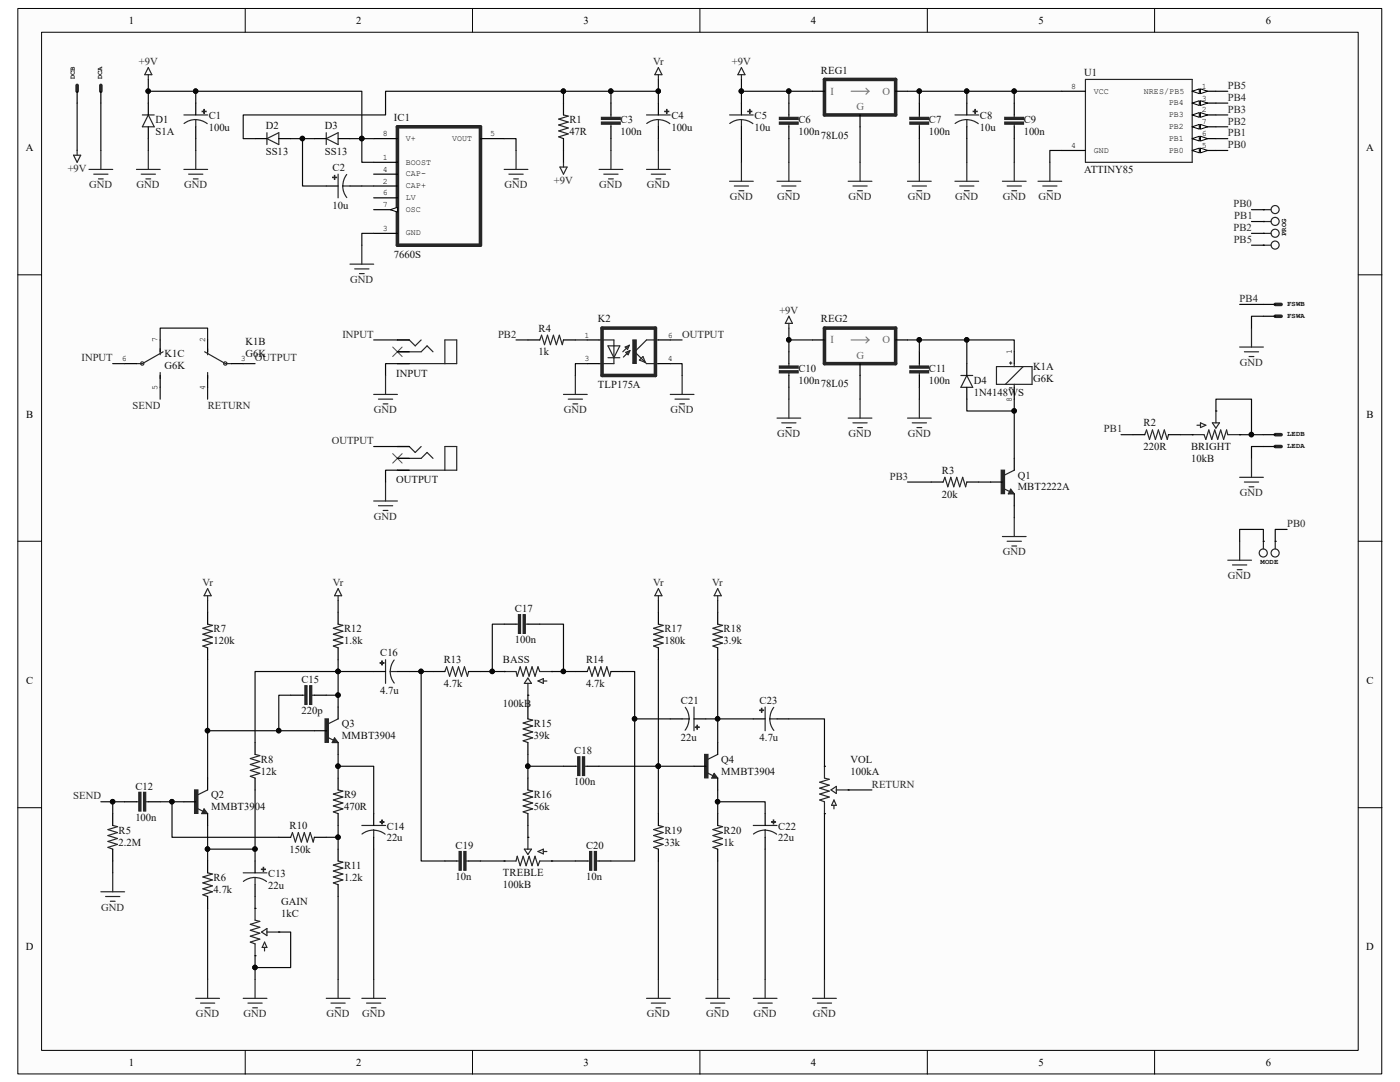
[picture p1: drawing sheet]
<svg xmlns="http://www.w3.org/2000/svg" width="279mm" height="216mm" viewBox="0 0 279 216" stroke-linecap="round" stroke-linejoin="round" font-family="sans-serif">
<path d="M3.6 1.7h272.2v212.6h-272.2z" fill="#fcfcfc"/>
<path d="M3.6 1.7h272.2v212.6h-272.2z" fill="none" stroke="#000" stroke-width=".2"/>
<path d="M8.3 6.5h262.8v203.1h-262.8z" fill="#fcfcfc"/>
<g fill="none" stroke="#000" stroke-width=".2">
<path d="M8.3 6.4h262.8v203.2h-262.8zM48.9 1.7v4.7M94.3 1.7v4.7M139.7 1.7v4.7M185.1 1.7v4.7M230.4 1.7v4.7M3.6 54.8h4.7M271.1 54.8h4.7M3.6 108h4.7M271.1 108h4.7M3.6 161.2h4.7M271.1 161.2h4.7"/>
<path d="M48.9 209.6v4.7M94.3 209.6v4.7M139.7 209.6v4.7M185.1 209.6v4.7M230.4 209.6v4.7"/>
</g>
<g fill="none" stroke="#262626" stroke-width=".24">
<path d="M29.6 13.5l.7 1.4h-1.4zM29.6 14.9v.9M148 13.5l.7 1.4h-1.4zM148 14.9v.9M14.7 31h1.4l-.7 1.4zM15.4 30v1M17.8 33.8h4.7M18.7 34.8h2.8M19.7 35.7h.9M20.1 30v3.8M27.2 33.8h4.8M28.2 34.8h2.8"/>
<path d="M28.4 22.9h2.4M29.1 35.7h1M29.6 30v3.8M29.6 22.9l1.2 2.4h-2.4zM36.7 33.8h4.7M36.7 22.9h4.7M37.6 34.8h2.9M38.6 35.7h.9M39.1 30v3.8M39.1 23.9l-1 .1-1.4 .6M41.4 24.7l-1.4-.7-.9-.1v1.4M145.6 36.2h4.7"/>
<path d="M146.5 37.1h2.9M147.5 38.1h.9M148 32.4v3.8M169.3 36.2h4.7M170.2 37.1h2.9M171.2 38.1h.9M171.6 32.4v3.8M181.1 36.2h4.7M182.1 37.1h2.8M183 38.1h1M183.5 32.4v3.8M190.6 36.2h4.7"/>
<path d="M191.5 37.1h2.9M192.5 38.1h.9M192.9 32.4v3.8M207.2 36.2h4.7M208.1 37.1h2.8M209 38.1h1M209.5 32.4v3.8M74.6 78.7h4.7M75.5 79.6h2.9M76.9 74.9v3.8M79.3 70.2h4.7l1.2-1.2 1.2 1.2M79.3 67.8h2.4l1.2 1.2 1.1-1.2"/>
<path d="M79.3 72.6h11.8v-4.8h-2.3v4.8M112.5 78.7h4.7M113.4 79.6h2.8M114.8 74.9v3.8M133.8 78.7h4.7M134.7 79.6h2.9M136.1 74.9v3.8M157.4 63.1l.7 1.4h-1.4zM157.4 64.5v1M171.6 79.6v3.8M183.5 79.6v3.8M247.4 69.2h4.7"/>
<path d="M248.3 70.2h2.9M249.3 71.1h.9M249.8 65.5v3.7M74.6 100h4.7M76.5 80.6h.9M76.9 96.2v3.8M79.3 93.8h11.8v-4.7h-2.3v4.7M79.3 89.1h2.4l1.2 1.2 1.1-1.2M79.3 91.5h4.7l1.2-1.2 1.2 1.2M114.4 80.6h.9M135.7 80.6h.9M169.3 83.4h4.7"/>
<path d="M170.2 84.4h2.9M171.2 85.3h.9M181.1 83.4h4.7M182.1 84.4h2.8M183 85.3h1M237.9 86.7h2.4l.4 1 .5-1.9 .6 1.9 .6-1.9 .6 1.9 .6-1.9 .6 1.9 .6-1.9 .2 .9h2.4M238.9 84.8h.7M239.6 84.4l1.1 .4-1.1 .5zM242 84.4h1.4l-.7 1zM242.7 82v2.4M247.4 95.2h4.7M248.3 96.2h2.9"/>
<path d="M249.3 97.1h.9M249.8 91.5v3.7M41.4 118.9v.9M41.4 117.5l.7 1.4h-1.4zM67.5 118.9v.9M67.5 117.5l.7 1.4h-1.4zM75.5 100.9h2.9M76.5 101.9h.9M131.4 117.5l.7 1.4h-1.4zM131.4 118.9v.9M143.2 117.5l.7 1.4h-1.4zM143.2 118.9v.9"/>
<path d="M200 107.1h4.8M201 108h2.8M201.9 108.9h1M202.4 103.3v3.8M245 111.8h4.8M246 112.7h2.8M246.9 113.7h1M247.4 108v3.8M252.1 108v1.5M254.5 108v1.5M100.6 134h2.4l.2 .9 .6-1.9 .6 1.9 .6-1.9 .6 1.9 .6-1.9 .6 1.9 .6-1.9 .3 1h2.4M105.4 135.3l.7 1.1h-1.5z"/>
<path d="M105.4 136.4v2.3M107.4 135.9l1-.5v1zM108.4 135.9h.7M164.5 152.9v2.4l1 .2-1.9 .6 1.9 .6-1.9 .6 1.9 .6-1.9 .6 1.9 .5-1.9 .6 .9 .4v2.3M165.8 157.6l1.1-.7v1.4zM166.4 159.6l.5 1.1h-.9zM166.9 157.6h2.4M20.1 177.9h4.8M21.1 178.9h2.8M22 179.8h1M22.5 174.2v3.7M100.6 171.8h2.4l.2-.9 .6 1.8 .6-1.8 .6 1.8 .6-1.8 .6 1.8 .6-1.8 .6 1.8 .3-.9h2.4"/>
<path d="M104.6 169.4h1.5l-.7 1.1zM105.4 167.1v2.3M107.4 169.9l1-.5v1zM108.4 169.9h.7M166.4 160.7v.7M39.1 199.2h4.7M41.4 195.4v3.8M48.5 199.2h4.8M50.9 181.3v2.3l1 .3-1.9 .5 1.9 .6-1.9 .6 1.9 .6-1.9 .6 1.9 .6-1.9 .6 .9 .3v2.4M50.9 195.4v3.8M52.2 186l1.1-.7v1.4zM52.8 188l.5 1.1h-1z"/>
<path d="M52.8 189.1v.7M53.3 186h2.3M65.1 199.2h4.7M67.5 195.4v3.8M72.2 199.2h4.7M74.6 195.4v3.8M129 199.2h4.8M131.4 195.4v3.8M140.9 199.2h4.7M143.2 195.4v3.8M150.3 199.2h4.8M152.7 195.4v3.8"/>
<path d="M162.2 199.2h4.7M164.5 195.4v3.8M40 200.2h2.9M41 201.1h.9M49.5 200.2h2.8M50.4 201.1h1M66.1 200.2h2.8M67 201.1h1M73.2 200.2h2.8M74.1 201.1h1M130 200.2h2.8M130.9 201.1h1"/>
<path d="M141.8 200.2h2.9M142.8 201.1h.9M151.3 200.2h2.8M152.2 201.1h1M163.1 200.2h2.9M164.1 201.1h.9"/>
<circle cx="252.1" cy="110.3" r=".8"/>
<circle cx="254.5" cy="110.3" r=".8"/>
</g>
<path d="M78.4 69.2l1.9 1.9M80.3 69.2l-1.9 1.9M78.4 90.5l1.9 1.9M80.3 90.5l-1.9 1.9" fill="none" stroke="#4c4c4c" stroke-width=".2"/>
<path d="M79.3 25.3h16.6v23.6h-16.6zM254.5 63.1h1.2M254.5 60.7h1.2M254.5 89.1h1.2M254.5 86.7h1.2" fill="none" stroke="#262626" stroke-width=".71"/>
<g fill="none" stroke="#000" stroke-width=".24">
<path d="M29.6 20.6v2.3M29.6 25.3v2.4M39.1 20.6v2.3M39.1 25.3v2.4M74.6 39.5h4.7M74.6 34.8h4.7M74.6 32.4h4.7M74.6 27.7h4.7M95.9 27.7h4.7M74.6 46.6h4.7M74.6 41.8h4.7M79.3 70.2h2.4"/>
<path d="M79.3 72.6h2.4M79.3 67.8h2.4M252.1 63.1h2.4M252.1 60.7h2.4M79.3 89.1h2.4M79.3 91.5h2.4M79.3 93.8h2.4M237.9 86.7h.1M242.7 82h.1M247.4 86.7h.1M252.1 89.1h2.4M252.1 86.7h2.4"/>
<path d="M252.1 108h.1M254.5 108h.1M100.6 134h.1M105.4 138.7h.1M110.1 134h.1M164.5 152.9h.1M169.3 157.6h.1M100.6 171.8h.1M105.4 167.1h.1M110.1 171.8h.1M164.5 162.3h.1M50.9 190.7h.1"/>
<path d="M50.9 181.3h.1M55.6 186h.1"/>
</g>
<g fill="#262626" stroke="#262626" stroke-width=".24">
<path d="M40.3 22.2l.8 .1z" fill-rule="evenodd"/>
<path d="M40.7 21.8l.1 .8z" fill-rule="evenodd"/>
</g>
<path d="M77.9 41.8l1.4-.4v.9z" fill="#fcfcfc"/>
<path d="M77.9 41.8l1.4-.4v.9z" fill="none" stroke="#000" stroke-width=".2"/>
<g fill="none" stroke="#000" stroke-width=".24">
<path d="M162.2 18.2h2.3M178.7 18.2h2.4M50.9 27.7h2.4M55.6 27.7h2.4M62.7 27.7h2.4M65.1 37.1h2.4M67.5 27.7h2.3M69.8 37.1h2.4M74.6 37.1h4.7M121.9 20.6v2.3M121.9 25.3v2.4M131.4 20.6v2.3"/>
<path d="M131.4 25.3v2.4M148 20.6v2.3M148 25.3v2.4M157.4 20.6v2.3M157.4 25.3v2.4M171.6 22.9v2.4M183.5 20.6v2.3M183.5 25.3v2.4M192.9 20.6v2.3M192.9 25.3v2.4M202.4 20.6v2.3M202.4 25.3v2.4"/>
<path d="M237.9 30h4.8"/>
</g>
<g fill="none" stroke="#262626" stroke-width=".24">
<path d="M131.4 14.9v.9M131.4 13.5l.7 1.4h-1.4zM216.6 15.8h21.3v16.6h-21.3zM53.3 27.7l2.3-1.2v2.3zM53.3 26.5v2.3M65.1 27.7l2.4-1.2v2.3zM65.1 26.5v2.3M67.5 34.8v4.7M68.4 37.1l.3 1.5 .5 .8M68.4 37.1h1.4M69.2 34.8l-.6 1.3-.2 1M100.6 33.8h4.8"/>
<path d="M101.6 34.8h2.8M102.5 35.7h1M103 30v3.8M119.6 33.8h4.7M120.5 34.8h2.8M121.5 35.7h.9M121.9 22.9v.6M121.9 24.7v.6M121.9 30v3.8M129 33.8h4.8M129 22.9h4.8M130 34.8h2.8"/>
<path d="M130.9 35.7h1M131.4 30v3.8M131.4 23.9l-1 .1-1.3 .6M133.7 24.7l-1.3-.7-1-.1v1.4M145.6 22.9h4.7M148 23.9l-1 .1-1.4 .6M150.3 24.7l-1.4-.7-.9-.1v1.4M155.1 36.2h4.7M156 37.1h2.9M157 38.1h.9M157.4 22.9v.6M157.4 24.7v.6"/>
<path d="M157.4 32.4v3.8M183.5 22.9v.6M183.5 24.7v.6M190.6 22.9h4.7M192.9 23.9l-1 .1-1.3 .6M195.2 24.7l-1.3-.7-1-.1v1.4M200 36.2h4.8M201 37.1h2.8M201.9 38.1h1M202.4 22.9v.6M202.4 24.7v.6M202.4 32.4v3.8"/>
<path d="M69.8 52.7h4.8M70.8 53.7h2.8M71.7 54.6h1M72.2 48.9v3.8"/>
</g>
<g fill="#262626" stroke="#262626" stroke-width=".24">
<path d="M66.7 35l.1 .8z" fill-rule="evenodd"/>
<path d="M66.4 35.4h.8z" fill-rule="evenodd"/>
<path d="M132.7 22.2l.8 .1z" fill-rule="evenodd"/>
<path d="M133 21.8l.1 .8z" fill-rule="evenodd"/>
<path d="M120 23.4h3.8v.4h-3.8z" fill-rule="evenodd"/>
<path d="M120 24.4h3.8v.4h-3.8z" fill-rule="evenodd"/>
<path d="M149.2 22.2l.8 .1z" fill-rule="evenodd"/>
<path d="M149.6 21.8l.1 .8z" fill-rule="evenodd"/>
<path d="M155.5 23.4h3.8v.4h-3.8z" fill-rule="evenodd"/>
<path d="M155.5 24.4h3.8v.4h-3.8z" fill-rule="evenodd"/>
<path d="M181.6 23.4h3.7v.4h-3.7z" fill-rule="evenodd"/>
<path d="M181.6 24.4h3.7v.4h-3.7z" fill-rule="evenodd"/>
<path d="M194.2 22.2l.8 .1z" fill-rule="evenodd"/>
<path d="M194.6 21.8l.1 .8z" fill-rule="evenodd"/>
<path d="M200.5 23.4h3.8v.4h-3.8z" fill-rule="evenodd"/>
<path d="M200.5 24.4h3.8v.4h-3.8z" fill-rule="evenodd"/>
</g>
<path d="M164.5 15.8h14.2v7.1h-14.2z" fill="none" stroke="#262626" stroke-width=".71"/>
<path d="M169.9 18.2h3.5M172.8 17.6l.6 .6M173.4 18.2l-.6 .6" fill="none" stroke="#808080" stroke-width=".24"/>
<path d="M237.9 30l1.4-.4v.9z" fill="#fcfcfc"/>
<path d="M237.9 30l1.4-.4v.9z" fill="none" stroke="#000" stroke-width=".2"/>
<path d="M239.6 29.6l1.4 .4-1.4 .5z" fill="#fcfcfc"/>
<path d="M239.6 29.6l1.4 .4-1.4 .5z" fill="none" stroke="#000" stroke-width=".2"/>
<path d="M237.9 27.7h4.8" fill="none" stroke="#000" stroke-width=".24"/>
<path d="M237.9 27.7l1.4-.5v.9z" fill="#fcfcfc"/>
<path d="M237.9 27.7l1.4-.5v.9z" fill="none" stroke="#000" stroke-width=".2"/>
<path d="M239.6 27.2l1.4 .5-1.4 .4z" fill="#fcfcfc"/>
<path d="M239.6 27.2l1.4 .5-1.4 .4z" fill="none" stroke="#000" stroke-width=".2"/>
<path d="M237.9 25.3h4.8" fill="none" stroke="#000" stroke-width=".24"/>
<path d="M237.9 25.3l1.4-.5v1z" fill="#fcfcfc"/>
<path d="M237.9 25.3l1.4-.5v1z" fill="none" stroke="#000" stroke-width=".2"/>
<path d="M239.6 24.8l1.4 .5-1.4 .5z" fill="#fcfcfc"/>
<path d="M239.6 24.8l1.4 .5-1.4 .5z" fill="none" stroke="#000" stroke-width=".2"/>
<path d="M237.9 22.9h4.8" fill="none" stroke="#000" stroke-width=".24"/>
<path d="M237.9 22.9l1.4-.4v.9z" fill="#fcfcfc"/>
<path d="M237.9 22.9l1.4-.4v.9z" fill="none" stroke="#000" stroke-width=".2"/>
<path d="M239.6 22.5l1.4 .4-1.4 .5z" fill="#fcfcfc"/>
<path d="M239.6 22.5l1.4 .4-1.4 .5z" fill="none" stroke="#000" stroke-width=".2"/>
<path d="M237.9 20.6h4.8" fill="none" stroke="#000" stroke-width=".24"/>
<path d="M237.9 20.6l1.4-.5v.9z" fill="#fcfcfc"/>
<path d="M237.9 20.6l1.4-.5v.9z" fill="none" stroke="#000" stroke-width=".2"/>
<path d="M239.6 20.1l1.4 .5-1.4 .4z" fill="#fcfcfc"/>
<path d="M239.6 20.1l1.4 .5-1.4 .4z" fill="none" stroke="#000" stroke-width=".2"/>
<path d="M237.9 18.2h4.8" fill="none" stroke="#000" stroke-width=".24"/>
<path d="M237.9 18.2l1.4-.5v1z" fill="#fcfcfc"/>
<path d="M237.9 18.2l1.4-.5v1z" fill="none" stroke="#000" stroke-width=".2"/>
<path d="M239.6 17.7l1.4 .5-1.4 .5z" fill="#fcfcfc"/>
<path d="M239.6 17.7l1.4 .5-1.4 .5z" fill="none" stroke="#000" stroke-width=".2"/>
<g fill="none" stroke="#000" stroke-width=".24">
<path d="M15.4 18.2v2.4M20.1 18.2v2.4M211.9 18.2h4.7M112.5 20.6v2.3M112.5 27.7v2.3M211.9 30h4.7M252.1 48.9h.1M252.1 46.6h.1M252.1 44.2h.1M252.1 41.8h.1M24.9 72.6h2.3M32 67.8v2.4"/>
<path d="M32 74.9v2.4M41.4 67.8v2.4M41.4 74.9v2.4M46.2 72.6h2.3M105.4 67.8h2.3M112.5 67.8h2.3M117.2 67.8h2.4M117.2 72.6h2.4M131.4 67.8h2.4M131.4 72.6h2.4M157.4 70.2v2.4M157.4 74.9v2.4"/>
<path d="M162.2 67.8h2.3M171.6 72.6v2.3M178.7 67.8h2.4M183.5 70.2v2.4M183.5 74.9v2.4M192.9 72.6v2.3M192.9 77.3v2.3M202.4 70.2v2.4M202.4 77.3v2.3M185.8 96.2h2.4M192.9 96.2h2.4M197.7 96.2h2.3"/>
<path d="M202.4 91.5v2.3M202.4 98.5v2.4M226.1 86.7h2.4M233.2 86.7h2.4M41.4 122.2v2.3M41.4 129.3v2.3M58 138.7h2.4M62.7 138.7h2.4M67.5 122.2v2.3M67.5 129.3v2.3M74.6 134h2.3M79.3 134h2.4"/>
<path d="M86.4 134h2.4M93.5 134h2.4M100.6 124.5h2.4M105.4 124.5h2.3M114.8 134h2.4M121.9 134h2.4M131.4 122.2v2.3M131.4 129.3v2.3M143.2 122.2v2.3M143.2 129.3v2.3M24.9 160h2.3M29.6 160h2.4"/>
<path d="M36.7 160h2.4M41.4 155.3v2.3M50.9 148.2v2.3M50.9 155.3v2.3M62.7 145.8h2.4M67.5 141.1v2.3M67.5 148.2v2.3M67.5 155.3v2.3M105.4 141.1v2.3M105.4 148.2v2.3M105.4 155.3v2.3M112.5 152.9h2.3"/>
<path d="M117.2 152.9h2.4M133.8 143.4h2.3M138.5 152.9h2.4M138.5 143.4h2.4M143.2 148.2v2.3M143.2 155.3v2.3M150.3 143.4h2.4M155.1 143.4h2.3M22.5 162.3v2.4M22.5 169.4v2.4M41.4 162.3v2.4M41.4 171.8v2.4"/>
<path d="M41.4 178.9v2.4M50.9 171.8v2.4M50.9 176.5v2.4M55.6 167.1h2.4M62.7 167.1h2.4M67.5 162.3v2.4M67.5 169.4v2.4M67.5 176.5v2.4M74.6 162.3v2.4M74.6 167.1v2.3M88.8 171.8h2.3M93.5 171.8h2.4"/>
<path d="M105.4 162.3v2.4M114.8 171.8h2.4M119.6 171.8h2.3M131.4 162.3v2.4M131.4 169.4v2.4M143.2 162.3v2.4M143.2 169.4v2.4M152.7 162.3v2.4M152.7 167.1v2.3"/>
</g>
<g fill="none" stroke="#262626" stroke-width=".24">
<path d="M111.7 33.3h1.5l-.7 1.5zM112.5 22.9l.9 .3-1.9 .6 1.9 .6-1.9 .5 1.9 .6-1.9 .6 1.9 .6-1.9 .6 1 .4M112.5 32.4v.9M252.1 48.9h1.5M252.1 46.6h1.5M252.1 44.2h1.5M252.1 41.8h1.5M32 69.6v1.2M32 74.3v1.2M32.6 70.2l-4.2 2.4h-1.2M40.8 70.2l4.2 2.4h1.2M41.4 69.6v1.2"/>
<path d="M41.4 74.3v1.2M107.7 67.8l.4-.9 .6 1.9 .6-1.9 .6 1.9 .5-1.9 .6 1.9 .6-1.9 .6 1.9 .3-1M119.6 67.8h2.9v4.8h-2.9M121.3 69h2.4l-1.2 2.4zM121.3 71.4h2.4M124.8 69.2l.8-.3-.4 .8zM124.9 70.3l.8-.3-.3 .8zM125.6 68.9l-1.3 1.3M125.7 70l-1.3 1.3M127.6 71.9l.7-.8 .5 1.2zM128.8 72.3l.2 .3h2.4M131.4 67.8h-2.4l-2.3 2.4 2.1 2.1"/>
<path d="M157.4 72.6v.5M157.4 74.3v.6M157.4 79.6v3.8M183.5 72.6v.5M183.5 74.3v.6M191.8 74.9h2.3M192.9 74.9l1.2 2.4h-2.3zM198.9 73.1h7.1v3.6h-7.1zM201.5 72.4h.4M201.5 77.4h.4M201.7 72.2v.5M202.4 72.6v.5"/>
<path d="M202.4 76.7v.6M204.2 73.1l-3.6 3.6M155.1 83.4h4.7M156 84.4h2.9M157 85.3h.9M188.2 96.2l.4-1 .6 1.9 .6-1.9 .5 1.9 .6-1.9 .6 1.9 .6-1.9 .6 1.9 .2-.9M200.3 97.5l1.2 .6M201.7 97.6l.7 .9h-1.2zM201.7 98.1l.1 .2h-.3l.2-.5 .5 .6h-.7M202.4 93.8l-1.9 1M228.5 86.7l.3-.9 .6 1.9 .6-1.9 .6 1.9 .6-1.9 .6 1.9 .6-1.9 .6 1.9 .2-1M41.4 124.5l1 .3-1.9 .6 1.9 .6-1.9 .6 1.9 .5-1.9 .6 1.9 .6-1.9 .6 .9 .4"/>
<path d="M60.4 138.7h.6M62.1 138.7h.6M67.5 124.5l.9 .3-1.9 .6 1.9 .6-1.9 .6 1.9 .5-1.9 .6 1.9 .6-1.9 .6 1 .4M76.9 131.6v4.8M77.9 134l.3 1.4 .5 .9M77.9 134h1.4M78.7 131.7l-.7 1.3-.1 1M88.8 134l.3-1 .6 1.9 .6-1.9 .6 1.9 .6-1.9 .6 1.9 .6-1.9 .6 1.9 .2-.9M103 124.5h.6M104.8 124.5h.6M117.2 134l.3-1 .6 1.9 .6-1.9 .6 1.9 .6-1.9 .6 1.9 .6-1.9 .6 1.9 .2-.9M131.4 124.5l.9 .3-1.9 .6 1.9 .6-1.9 .6 1.9 .5-1.9 .6 1.9 .6-1.9 .6 1 .4"/>
<path d="M143.2 124.5l1 .3-1.9 .6 1.9 .6-1.9 .6 1.9 .5-1.9 .6 1.9 .6-1.9 .6 .9 .4M27.2 160h.6M29 160h.6M41.4 157.6l-1.9 1M50.9 150.5l1 .3-1.9 .6 1.9 .6-1.9 .5 1.9 .6-1.9 .6 1.9 .6-1.9 .6 .9 .4M65.4 147.1l1.2 .6M66.8 147.2l.7 1h-1.2zM66.8 147.7l.1 .2h-.4l.3-.4 .4 .6h-.7M67.5 157.6l.9 .3-1.9 .6 1.9 .5-1.9 .6 1.9 .6-1.9 .6 1.9 .6-1.9 .6 1 .3M67.5 143.4l-1.9 1M105.4 143.4l.9 .3-1.9 .6 1.9 .6-1.9 .6 1.9 .5-1.9 .6 1.9 .6-1.9 .6 1 .4M105.4 157.6l.9 .3-1.9 .6 1.9 .5-1.9 .6 1.9 .6-1.9 .6 1.9 .6-1.9 .6 1 .3"/>
<path d="M114.8 152.9h.6M116.6 152.9h.6M136.1 143.4h1.5M136.8 141.1l.6 1.4 .1 1-.3 1.4-.5 .8M138.5 141.1v4.7M141.1 154.2l1.2 .6M142.5 154.3l.7 1h-1.2zM142.5 154.8l.1 .2h-.3l.2-.4 .5 .5h-.7M143.2 150.5l-1.9 1M152.7 141.1v4.7M153.6 143.4l.3 1.5 .5 .9M154.4 141.1l-.6 1.4-.2 1 1.5-.1"/>
<path d="M22.5 164.7l.9 .2-1.9 .6 1.9 .6-1.9 .6 1.9 .6-1.9 .6 1.9 .6-1.9 .6 1 .3M39.4 161.3l1.1 .6M40.7 161.4l.7 .9h-1.1zM40.7 161.9l.1 .2h-.3l.2-.5 .5 .6h-.7M41.4 174.2l1 .2-1.9 .6 1.9 .6-1.9 .6 1.9 .6-1.9 .6 1.9 .5-1.9 .6 .9 .4M48.5 174.2h4.8M50.9 175.1l-1 .1-1.3 .7M53.2 175.9l-1.3-.7-1-.1v1.4M58 167.1l.4-1 .6 1.9 .5-1.9 .6 1.9 .6-1.9 .6 1.9 .6-1.9 .6 1.9 .2-.9M67.5 171.8l.9 .2-1.9 .6 1.9 .6-1.9 .6 1.9 .6-1.9 .6 1.9 .6-1.9 .6 1 .3M72.2 164.7h4.7M74.6 165.6l-1 .2-1.4 .6"/>
<path d="M74.6 165.7l1 .1 1.3 .6M74.6 165.7v1.4M91.1 171.8h.6M92.9 171.8h.6M117.2 171.8h.6M119 171.8h.6M131.4 164.7l.9 .2-1.9 .6 1.9 .6-1.9 .6 1.9 .6-1.9 .6 1.9 .6-1.9 .6 1 .3M143.2 164.7l1 .2-1.9 .6 1.9 .6-1.9 .6 1.9 .6-1.9 .6 1.9 .6-1.9 .6 .9 .3M150.3 164.7h4.8M152.7 165.6l-1 .2-1.3 .6M152.7 165.7l1 .1 1.3 .6M152.7 165.7v1.4"/>
<circle cx="254.5" cy="46.5" r=".8"/>
<circle cx="254.5" cy="41.8" r=".8"/>
<circle cx="254.5" cy="44.2" r=".8"/>
<circle cx="254.5" cy="48.9" r=".8"/>
</g>
<g fill="#262626" stroke="#262626" stroke-width=".24">
<path d="M181.6 73h3.7v.5h-3.7z" fill-rule="evenodd"/>
<path d="M181.6 74h3.7v.4h-3.7z" fill-rule="evenodd"/>
<path d="M155.5 73h3.8v.5h-3.8z" fill-rule="evenodd"/>
<path d="M155.5 74h3.8v.4h-3.8z" fill-rule="evenodd"/>
<path d="M199.8 93.8h.7v4.7h-.7z" fill-rule="evenodd"/>
<path d="M126.3 67.8h.7v4.7h-.7z" fill-rule="evenodd"/>
<path d="M28.6 158.1h.5v3.7h-.5z" fill-rule="evenodd"/>
<path d="M27.7 158.1h.4v3.7h-.4z" fill-rule="evenodd"/>
<path d="M38.8 157.6h.7v4.7h-.7z" fill-rule="evenodd"/>
<path d="M64.9 143.4h.6v4.7h-.6z" fill-rule="evenodd"/>
<path d="M61.8 136.8h.4v3.8h-.4z" fill-rule="evenodd"/>
<path d="M60.8 136.8h.5v3.8h-.5z" fill-rule="evenodd"/>
<path d="M76.2 131.9l.1 .8z" fill-rule="evenodd"/>
<path d="M75.9 132.2l.7 .1z" fill-rule="evenodd"/>
<path d="M104.4 122.7h.4v3.7h-.4z" fill-rule="evenodd"/>
<path d="M103.5 122.7h.4v3.7h-.4z" fill-rule="evenodd"/>
<path d="M116.2 151h.5v3.7h-.5z" fill-rule="evenodd"/>
<path d="M115.3 151h.4v3.7h-.4z" fill-rule="evenodd"/>
<path d="M92.6 169.9h.4v3.7h-.4z" fill-rule="evenodd"/>
<path d="M91.6 169.9h.4v3.7h-.4z" fill-rule="evenodd"/>
<path d="M118.6 169.9h.4v3.7h-.4z" fill-rule="evenodd"/>
<path d="M117.7 169.9h.4v3.7h-.4z" fill-rule="evenodd"/>
<path d="M152 141.3v.8z" fill-rule="evenodd"/>
<path d="M151.6 141.7l.8 .1z" fill-rule="evenodd"/>
<path d="M140.6 150.5h.7v4.7h-.7z" fill-rule="evenodd"/>
<path d="M52.2 173.4l.8 .1z" fill-rule="evenodd"/>
<path d="M52.5 173.1l.1 .8z" fill-rule="evenodd"/>
<path d="M75.9 164h.7z" fill-rule="evenodd"/>
<path d="M76.2 163.6l.1 .8z" fill-rule="evenodd"/>
<path d="M139.1 144.7l.1 .8z" fill-rule="evenodd"/>
<path d="M138.8 145.1h.7z" fill-rule="evenodd"/>
<path d="M154 164h.8z" fill-rule="evenodd"/>
<path d="M154.3 163.6l.1 .8z" fill-rule="evenodd"/>
</g>
<g fill="none" stroke="#262626" stroke-width=".71">
<path d="M15.4 17v1.2M20.1 17v1.2M120.1 65.5h10.7v9.4h-10.7zM164.5 65.5h14.2v7.1h-14.2z"/>
<circle cx="28.4" cy="72.5" r=".09"/>
<circle cx="45" cy="72.5" r=".09"/>
</g>
<path d="M169.9 67.8h3.5M172.8 67.2l.6 .6M173.4 67.8l-.6 .6" fill="none" stroke="#808080" stroke-width=".24"/>
<g fill="none" stroke="#0e0e0e" stroke-width=".24">
<path d="M29.6 15.8v4.8M29.6 18.2h42.6v9.5h2.4M39.1 18.2v2.4M112.5 18.2v2.4M121.9 18.2v2.4M131.4 18.2v2.4M131.4 15.8v2.4h-54.5v4.7h-28.4v4.8h2.4M148 15.8v2.4M157.4 18.2v2.4M162.2 18.2h-14.2v2.4M181.1 18.2h2.4M192.9 18.2v2.4"/>
<path d="M202.4 18.2v2.4M211.9 18.2h-28.4v2.4M242.7 18.2h2.3M15.4 20.6v9.4M20.1 20.6v9.4M29.6 27.7v2.3M39.1 27.7v2.3M58 27.7h2.4M62.7 27.7h-2.3v9.4h4.7M69.8 27.7h2.4v4.7h2.4M72.2 37.1h2.4M100.6 27.7h2.4v2.3"/>
<path d="M112.5 30v2.4M121.9 27.7v2.3M131.4 27.7v2.3M148 27.7v4.7M157.4 27.7v4.7M171.6 25.3v7.1M183.5 27.7v4.7M192.9 27.7v4.7M202.4 27.7v4.7M211.9 30h-2.4v2.4M242.7 30h2.3M242.7 25.3h2.3"/>
<path d="M242.7 22.9h2.3M242.7 20.6h2.3M242.7 27.7h2.3M74.6 46.6h-2.4v2.3M249.8 41.8h2.3M249.8 44.2h2.3M249.8 46.6h2.3M249.8 48.9h2.3M22.5 72.6h2.4M32 67.8v-2.3h9.4v2.3M32 77.3v2.3M41.4 77.3v2.3"/>
<path d="M48.5 72.6h2.4M74.6 67.8h4.7M79.3 72.6h-2.4v2.3M103 67.8h2.4M114.8 67.8h2.4M117.2 72.6h-2.4v2.3M133.8 72.6h2.3v2.3M133.8 67.8h2.3M157.4 65.5v2.3h4.8M157.4 67.8v2.4M157.4 77.3v2.3M171.6 74.9v4.7"/>
<path d="M181.1 67.8h11.8v4.8M183.5 67.8v2.4M183.5 77.3v2.3M192.9 79.6v2.4h9.5v9.5M192.9 67.8h9.5v2.4M202.4 79.6v2.4M247.4 60.7h4.7M252.1 63.1h-2.3v2.4M74.6 89.1h4.7M79.3 93.8h-2.4v2.4M181.1 96.2h4.7M195.3 96.2h2.4"/>
<path d="M223.7 86.7h2.4M235.6 86.7h2.3M242.7 82v-2.4h7.1v7.1M247.4 86.7h4.7M252.1 89.1h-2.3v2.4M41.4 119.8v2.4M67.5 119.8v2.4M131.4 119.8v2.4M143.2 119.8v2.4M202.4 100.9v2.4M247.4 108v-2.4h4.7v2.4M256.9 105.6h-2.4v2.4"/>
<path d="M41.4 131.6v14.2M58 138.7h-2.4v7.1M65.1 138.7h2.4v2.4M67.5 138.7v-4.7h-16.6v14.2M67.5 131.6v2.4h7.1M81.7 134h4.7M84 134v37.8h4.8M95.9 134h4.7M100.6 124.5h-2.3v9.5M105.4 138.7v2.4M107.7 124.5h4.8v9.5M110.1 134h4.7"/>
<path d="M124.3 134h2.4v37.8h-4.8M131.4 131.6v30.7M143.2 131.6v11.8h7.1M20.1 160h2.4M24.9 160h-2.4v2.3M32 160h2.3v7.1h21.3M34.3 160h2.4M50.9 157.6v11.8M62.7 145.8h-21.3v9.5M67.5 155.3v-2.4h7.1v9.4M67.5 150.5v2.4M105.4 150.5v4.8"/>
<path d="M105.4 152.9h7.1M119.6 152.9h18.9M126.7 143.4h7.1M140.9 143.4h2.3v4.8M143.2 160h9.5v2.3M143.2 157.6v4.7M157.4 143.4h7.1v9.5M169.3 157.6h4.7M22.5 171.8v2.4M41.4 169.4h9.5v2.4M41.4 164.7v7.1M50.9 178.9v2.4"/>
<path d="M65.1 167.1h2.4v2.3M67.5 164.7v2.4M67.5 178.9v16.5M74.6 169.4v26M95.9 171.8h4.7M105.4 164.7v2.4M110.1 171.8h4.7M131.4 171.8v23.6M143.2 171.8v23.6M152.7 169.4v26M164.5 162.3v33.1M41.4 181.3v14.1"/>
<path d="M50.9 190.7v4.7M55.6 186h2.4v7.1h-7.1"/>
</g>
<g fill="#0e0e0e" stroke="#0e0e0e" stroke-width=".2">
<circle cx="192.9" cy="18.2" r=".45"/>
<circle cx="39" cy="18.2" r=".45"/>
<circle cx="22.5" cy="160" r=".45"/>
<circle cx="41.4" cy="169.4" r=".45"/>
<circle cx="50.9" cy="169.4" r=".45"/>
<circle cx="67.5" cy="167.1" r=".45"/>
<circle cx="67.5" cy="152.9" r=".45"/>
<circle cx="55.6" cy="145.8" r=".45"/>
<circle cx="67.5" cy="138.7" r=".45"/>
<circle cx="34.3" cy="160" r=".45"/>
<circle cx="41.4" cy="145.8" r=".45"/>
<circle cx="67.5" cy="134" r=".45"/>
<circle cx="50.9" cy="193" r=".45"/>
<circle cx="84" cy="134" r=".45"/>
<circle cx="98.2" cy="134" r=".45"/>
<circle cx="112.4" cy="134" r=".45"/>
<circle cx="105.3" cy="152.9" r=".45"/>
<circle cx="143.2" cy="160" r=".45"/>
<circle cx="126.6" cy="143.4" r=".45"/>
<circle cx="143.2" cy="143.4" r=".45"/>
<circle cx="131.4" cy="152.9" r=".45"/>
<circle cx="202.4" cy="82" r=".45"/>
<circle cx="157.4" cy="67.8" r=".45"/>
<circle cx="183.5" cy="67.8" r=".45"/>
<circle cx="192.9" cy="67.8" r=".45"/>
<circle cx="147.9" cy="18.2" r=".45"/>
<circle cx="249.7" cy="86.7" r=".45"/>
<circle cx="60.3" cy="27.6" r=".45"/>
<circle cx="72.2" cy="27.6" r=".45"/>
<circle cx="157.4" cy="18.2" r=".45"/>
<circle cx="183.5" cy="18.2" r=".45"/>
<circle cx="202.4" cy="18.2" r=".45"/>
<circle cx="29.6" cy="18.2" r=".45"/>
<circle cx="121.9" cy="18.2" r=".45"/>
<circle cx="131.4" cy="18.2" r=".45"/>
<circle cx="112.4" cy="18.2" r=".45"/>
</g>
<g font-size="2.1">
<text x="25.7" y="4.7">1</text>
<text x="71.1" y="4.7">2</text>
<text x="116.5" y="4.7">3</text>
<text x="161.8" y="4.7">4</text>
<text x="207.2" y="4.7">5</text>
<text x="252.6" y="4.7">6</text>
<text x="5.2" y="30.1">A</text>
<text x="272.7" y="30.1">A</text>
<text x="5.2" y="83.3">B</text>
<text x="272.7" y="83.3">B</text>
<text x="5.2" y="136.5">C</text>
<text x="272.7" y="136.5">C</text>
<text x="5.2" y="189.7">D</text>
<text x="272.7" y="189.7">D</text>
<text x="25.7" y="212.7">1</text>
<text x="71.1" y="212.7">2</text>
<text x="116.5" y="212.7">3</text>
<text x="161.8" y="212.7">4</text>
<text x="207.2" y="212.7">5</text>
<text x="252.6" y="212.7">6</text>
</g>
<g font-size="2.1" fill="#262626">
<text x="27.7" y="13">+9V</text>
<text x="130.3" y="13">Vr</text>
<text x="146" y="13">+9V</text>
<text x="245" y="17.7">PB5</text>
<text x="245" y="20.1">PB4</text>
<text x="245" y="22.5">PB3</text>
<text x="245" y="24.8">PB2</text>
<text x="245" y="29.5">PB0</text>
<text x="245" y="27.2">PB1</text>
<text x="13.5" y="34.3">+9V</text>
<text x="17.8" y="37.6">GND</text>
<text x="27.3" y="37.6">GND</text>
<text x="36.7" y="37.6">GND</text>
<text x="100.7" y="37.6">GND</text>
<text x="110.5" y="36.7">+9V</text>
<text x="119.6" y="37.6">GND</text>
<text x="129.1" y="37.6">GND</text>
<text x="145.7" y="40">GND</text>
<text x="155.1" y="40">GND</text>
<text x="169.3" y="40">GND</text>
<text x="181.1" y="40">GND</text>
<text x="190.6" y="40">GND</text>
<text x="200.1" y="40">GND</text>
<text x="207.2" y="40">GND</text>
<text x="246.2" y="41.4">PB0</text>
<text x="246.2" y="46.1">PB2</text>
<text x="246.3" y="43.7">PB1</text>
<text x="246.2" y="48.5">PB5</text>
<text x="69.9" y="56.5">GND</text>
<text x="155.5" y="62.7">+9V</text>
<text x="247.4" y="60.3">PB4</text>
<text x="68.3" y="67.4">INPUT</text>
<text x="99.4" y="67.4">PB2</text>
<text x="136.1" y="67.4">OUTPUT</text>
<text x="16.3" y="72.1">INPUT</text>
<text x="50.9" y="72.1">OUTPUT</text>
<text x="247.4" y="73">GND</text>
<text x="26.5" y="81.5">SEND</text>
<text x="41.4" y="81.5">RETURN</text>
<text x="74.6" y="82.5">GND</text>
<text x="112.5" y="82.5">GND</text>
<text x="133.8" y="82.5">GND</text>
<text x="66.2" y="88.6">OUTPUT</text>
<text x="155.1" y="87.2">GND</text>
<text x="169.3" y="87.2">GND</text>
<text x="181.1" y="87.2">GND</text>
<text x="220.3" y="86.3">PB1</text>
<text x="177.6" y="95.7">PB3</text>
<text x="247.4" y="99">GND</text>
<text x="74.6" y="103.8">GND</text>
<text x="256.9" y="105.2">PB0</text>
<text x="200.1" y="110.8">GND</text>
<text x="40.4" y="117">Vr</text>
<text x="66.4" y="117">Vr</text>
<text x="130.3" y="117">Vr</text>
<text x="142.2" y="117">Vr</text>
<text x="245.1" y="115.6">GND</text>
<text x="14.6" y="159.5">SEND</text>
<text x="174" y="157.1">RETURN</text>
<text x="20.2" y="181.7">GND</text>
<text x="39.1" y="203">GND</text>
<text x="48.6" y="203">GND</text>
<text x="65.2" y="203">GND</text>
<text x="72.3" y="203">GND</text>
<text x="129.1" y="203">GND</text>
<text x="140.9" y="203">GND</text>
<text x="150.4" y="203">GND</text>
<text x="162.2" y="203">GND</text>
</g>
<g font-size="2.1" fill="#0e0e0e">
<text x="163.8" y="14.7">REG1</text>
<text x="216.4" y="15.2">U1</text>
<text x="41.7" y="23.7">C1</text>
<text x="134" y="23.7">C4</text>
<text x="150.6" y="23.7">C5</text>
<text x="195.5" y="23.7">C8</text>
<text x="31" y="24.6">D1</text>
<text x="31" y="27">S1A</text>
<text x="41.7" y="26.1">100u</text>
<text x="53" y="25.8">D2</text>
<text x="64.9" y="25.8">D3</text>
<text x="78.6" y="24.1">IC1</text>
<text x="113.6" y="24.6">R1</text>
<text x="113.6" y="27">47R</text>
<text x="123.8" y="24.6">C3</text>
<text x="123.8" y="27">100n</text>
<text x="134" y="26.1">100u</text>
<text x="150.6" y="26.1">10u</text>
<text x="159.3" y="24.6">C6</text>
<text x="159.3" y="27">100n</text>
<text x="163.8" y="27.7">78L05</text>
<text x="185.4" y="24.6">C7</text>
<text x="185.4" y="27">100n</text>
<text x="195.5" y="26.1">10u</text>
<text x="204.3" y="24.6">C9</text>
<text x="204.3" y="27">100n</text>
<text x="53" y="31">SS13</text>
<text x="64.9" y="31">SS13</text>
<text x="66.4" y="34">C2</text>
<text x="216.4" y="34.5">ATTINY85</text>
<text x="66.4" y="41.6">10u</text>
<text x="78.6" y="51.5">7660S</text>
<text x="119.3" y="64.3">K2</text>
<text x="163.8" y="64.3">REG2</text>
<text x="32.8" y="71.3">K1C</text>
<text x="49" y="68.9">K1B</text>
<text x="49" y="71.3">G6K</text>
<text x="107.5" y="66.2">R4</text>
<text x="107.5" y="70.9">1k</text>
<text x="32.8" y="73.6">G6K</text>
<text x="79.1" y="75.2">INPUT</text>
<text x="119.3" y="77.5">TLP175A</text>
<text x="159.3" y="74.2">C10</text>
<text x="159.3" y="76.6">100n</text>
<text x="163.8" y="77.3">78L05</text>
<text x="185.4" y="74.2">C11</text>
<text x="185.4" y="76.6">100n</text>
<text x="194.4" y="76.6">D4</text>
<text x="206.2" y="73.9">K1A</text>
<text x="206.2" y="76.2">G6K</text>
<text x="194.4" y="79">1N4148WS</text>
<text x="228.2" y="85.1">R2</text>
<text x="228.2" y="89.8">220R</text>
<text x="237.7" y="89.8">BRIGHT</text>
<text x="188" y="94.5">R3</text>
<text x="203.1" y="95.5">Q1</text>
<text x="237.7" y="92.2">10kB</text>
<text x="79.1" y="96.4">OUTPUT</text>
<text x="188" y="99.3">20k</text>
<text x="203.1" y="97.8">MBT2222A</text>
<text x="102.7" y="122.2">C17</text>
<text x="42.6" y="126.2">R7</text>
<text x="42.6" y="128.6">120k</text>
<text x="68.7" y="126.2">R12</text>
<text x="68.7" y="128.6">1.8k</text>
<text x="75.9" y="130.9">C16</text>
<text x="102.7" y="128.4">100n</text>
<text x="132.6" y="126.2">R17</text>
<text x="132.6" y="128.6">180k</text>
<text x="144.4" y="126.2">R18</text>
<text x="144.4" y="128.6">3.9k</text>
<text x="60.2" y="136.4">C15</text>
<text x="88.6" y="132.3">R13</text>
<text x="88.6" y="137.1">4.7k</text>
<text x="100.4" y="132.3">BASS</text>
<text x="117" y="132.3">R14</text>
<text x="117" y="137.1">4.7k</text>
<text x="60.2" y="142.5">220p</text>
<text x="75.9" y="138.5">4.7u</text>
<text x="100.4" y="141.1">100kB</text>
<text x="135.9" y="140.4">C21</text>
<text x="151.6" y="140.4">C23</text>
<text x="68.2" y="145.1">Q3</text>
<text x="68.2" y="147.5">MMBT3904</text>
<text x="106.6" y="145.1">R15</text>
<text x="106.6" y="147.5">39k</text>
<text x="135.9" y="148">22u</text>
<text x="151.6" y="148">4.7u</text>
<text x="52.1" y="152.2">R8</text>
<text x="52.1" y="154.6">12k</text>
<text x="114.6" y="150.5">C18</text>
<text x="143.9" y="152.2">Q4</text>
<text x="143.9" y="154.6">MMBT3904</text>
<text x="169.8" y="152.2">VOL</text>
<text x="169.8" y="154.6">100kA</text>
<text x="27" y="157.6">C12</text>
<text x="42.2" y="159.3">Q2</text>
<text x="42.2" y="161.7">MMBT3904</text>
<text x="68.7" y="159.3">R9</text>
<text x="68.7" y="161.7">470R</text>
<text x="106.6" y="159.3">R16</text>
<text x="106.6" y="161.7">56k</text>
<text x="114.6" y="156.7">100n</text>
<text x="23.7" y="166.4">R5</text>
<text x="27" y="163.8">100n</text>
<text x="57.8" y="165.4">R10</text>
<text x="77.2" y="165.5">C14</text>
<text x="77.2" y="167.9">22u</text>
<text x="132.6" y="166.4">R19</text>
<text x="144.4" y="166.4">R20</text>
<text x="155.3" y="165.5">C22</text>
<text x="155.3" y="167.9">22u</text>
<text x="23.7" y="168.7">2.2M</text>
<text x="57.8" y="170.1">150k</text>
<text x="68.7" y="173.5">R11</text>
<text x="90.9" y="169.5">C19</text>
<text x="117" y="169.5">C20</text>
<text x="132.6" y="168.7">33k</text>
<text x="144.4" y="168.7">1k</text>
<text x="42.6" y="175.8">R6</text>
<text x="42.6" y="178.2">4.7k</text>
<text x="53.5" y="175">C13</text>
<text x="53.5" y="177.3">22u</text>
<text x="68.7" y="175.8">1.2k</text>
<text x="90.9" y="175.6">10n</text>
<text x="100.4" y="174.9">TREBLE</text>
<text x="100.4" y="177.2">100kB</text>
<text x="117" y="175.6">10n</text>
<text x="56.1" y="180.6">GAIN</text>
<text x="56.1" y="182.9">1kC</text>
</g>
<g font-size="2.1" fill="#666">
<text x="165.7" y="18.9">I</text>
<text x="170.9" y="22">G</text>
<text x="176.1" y="18.9">O</text>
<text x="165.7" y="68.5">I</text>
<text x="170.9" y="71.6">G</text>
<text x="176.1" y="68.5">O</text>
</g>
<g font-size="1.7">
<text x="213.7" y="17.7">8</text>
<text x="239.8" y="17.7">1</text>
<text x="218.3" y="18.7">VCC</text>
<text x="228.3" y="18.7">NRES/PB5</text>
<text x="233.3" y="23.4">PB3</text>
<text x="233.3" y="21">PB4</text>
<text x="239.8" y="22.4">2</text>
<text x="239.8" y="20.1">3</text>
<text x="76.4" y="27.2">8</text>
<text x="81" y="28.1">V+</text>
<text x="90.2" y="28.1">VOUT</text>
<text x="97.8" y="27.2">5</text>
<text x="213.7" y="29.5">4</text>
<text x="233.3" y="28.1">PB1</text>
<text x="233.3" y="25.7">PB2</text>
<text x="239.8" y="29.5">5</text>
<text x="239.8" y="27.2">6</text>
<text x="239.8" y="24.8">7</text>
<text x="76.4" y="34.2">4</text>
<text x="76.4" y="31.9">1</text>
<text x="81" y="35.2">CAP-</text>
<text x="81" y="32.9">BOOST</text>
<text x="218.3" y="30.5">GND</text>
<text x="233.3" y="30.5">PB0</text>
<text x="76.4" y="39">6</text>
<text x="76.4" y="41.4">7</text>
<text x="76.4" y="36.6">2</text>
<text x="81" y="39.9">LV</text>
<text x="81" y="37.5">CAP+</text>
<text x="76.4" y="46.1">3</text>
<text x="81" y="47">GND</text>
<text x="81" y="42.3">OSC</text>
<text x="31.5" y="68.3" transform="rotate(-90 31.5 68.3)">7</text>
<text x="40.9" y="68.3" transform="rotate(-90 40.9 68.3)">2</text>
<text x="116.7" y="67.4">1</text>
<text x="133.3" y="67.4">6</text>
<text x="201.9" y="70.7" transform="rotate(-90 201.9 70.7)">1</text>
<text x="24.3" y="72.1">6</text>
<text x="31.5" y="77.8" transform="rotate(-90 31.5 77.8)">5</text>
<text x="40.9" y="77.8" transform="rotate(-90 40.9 77.8)">4</text>
<text x="48" y="72.1">3</text>
<text x="116.7" y="72.1">3</text>
<text x="133.3" y="72.1">4</text>
<text x="201.9" y="80.2" transform="rotate(-90 201.9 80.2)">8</text>
</g>
<g font-size="1.4" fill="#0e0e0e">
<text x="14.9" y="15.8" transform="rotate(-90 14.9 15.8)">DCB</text>
<text x="20.4" y="15.8" transform="rotate(-90 20.4 15.8)">DCA</text>
<text x="256.7" y="47.1" transform="rotate(-90 256.7 47.1)">PROG</text>
<text x="256.9" y="63.4">FSWA</text>
<text x="256.9" y="61">FSWB</text>
<text x="256.9" y="89.4">LEDA</text>
<text x="256.9" y="87">LEDB</text>
<text x="251.6" y="112.5">MODE</text>
</g>
</svg>
